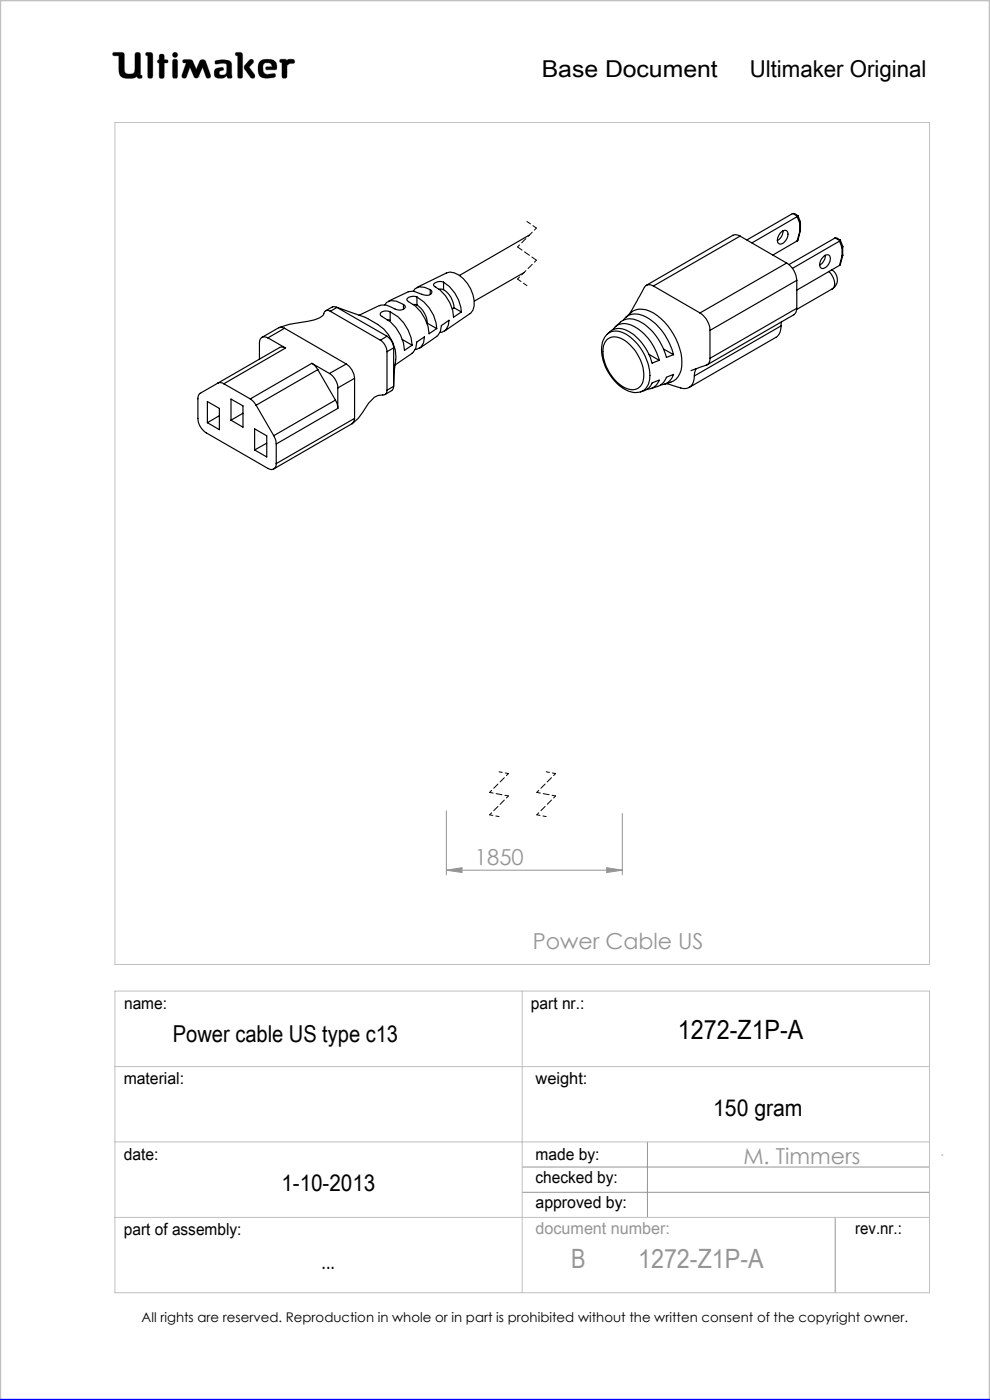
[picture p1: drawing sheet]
<svg xmlns="http://www.w3.org/2000/svg" width="210mm" height="297mm" viewBox="0 0 210 297" stroke-linecap="round" stroke-linejoin="round" font-family="sans-serif">
<g fill="none" stroke="#c0c0c0" stroke-width=".21">
<path d="M24 11.1h1.9l.4 .3 .2 3.9a1.51 1.51 0 0 0 2 0l.2-4a.77 .77 0 0 1 1 0l.1 4.6 .3 .1a.39 .39 0 0 1-.3 .6l-.6-.1-.1-.3a3.8 3.8 0 0 1-3 .3l-.6-.5-.2-.6-.1-3.6h-1a.39 .39 0 0 1-.3-.2 .39 .39 0 0 1 .1-.5zM31 11.1l1.2 .1 .2 .4-.1 4.8a.6 .6 0 0 1-.6 .2 .6 .6 0 0 1-.4-.5v-4.3l-.4-.1zM33.8 12.7v-1.1a.6 .6 0 0 1 .7-.1 .6 .6 0 0 1 .4 .5v.7h.6a.37 .37 0 0 1 0 .6l-.6 .1-.1 3.1a.6 .6 0 0 1-.6 .1 .6 .6 0 0 1-.4-.5v-2.7M33.8 12.7h.1M33.8 13.4h.1M33.8 15.7h.1M33.8 12.7h-.3l-.1 .3v.2l.4 .2M36.7 11.3l.4-.2 .4 .2 .2 .3-.2 .4-.4 .2-.4-.2-.1-.4zM36.8 12.6h.7l.2 .5v3l-.2 .5h-.7l-.2-.5v-3zM38.9 12.7l1.4-.1 .4 .2 .9 1.9 .7-1.6a.73 .73 0 0 1 .7-.5 .73 .73 0 0 1 .7 .5l1 2.8-.1 .5a.53 .53 0 0 1-.5 .2 .53 .53 0 0 1-.4-.3l-.7-2-1 2.1-.4 .2-.4-.2-.9-2.1-.7 2a.54 .54 0 0 1-.5 .3 .54 .54 0 0 1-.5-.2v-.5l.9-2.5-.7-.2zM42.1 16.3h.1M45.6 12.9a3.7 3.7 0 0 1 3.4 .3l.1 .5 .1 2.7a.64 .64 0 0 1-1-.2l-.1-.1a1.93 1.93 0 0 1-2.5 .2 1.32 1.32 0 0 1 .4-1.8l1-.2 .3 .1 .1 .2v.3a.73 .73 0 0 0-.9 .8 .98 .98 0 0 0 1.4 0l.2-.6-.1-1.5a2.59 2.59 0 0 0-2 0l-.4-.2z"/>
<path d="M50 11.1l1.3 .1 .2 .4-.1 4.8a.57 .57 0 0 1-.6 .2 .57 .57 0 0 1-.4-.5v-4.3l-.4-.1zM52.9 12.8l.4-.2 .4 .1 .1 .4-1 1.1 1.2 1.6 .1 .5-.2 .3h-.4a5.9 5.9 0 0 1-1.7-2.2l.1-.6zM55 13.3a2.62 2.62 0 0 1 3.5-.1l.2 1.1-.1 .5h-2l-.2-.1v-.5l1.3-.1-.2-.5a1.24 1.24 0 0 0-1.6 .1l-.1 1.1 .2 .6 .8 .4 1.5-.2 .1 .1v.6a3.8 3.8 0 0 1-3.3-.1 3.2 3.2 0 0 1-.1-2.9zM56.6 14.8h.1M59.4 12.6h1.2l.3 .3a1.21 1.21 0 0 1 1.5-.2v.7l-.9 .1-.6 .4-.1 2.5a.6 .6 0 0 1-.6 .2 .6 .6 0 0 1-.4-.5v-2.8l-.5-.2zM24.4 26h172.8v178.6h-172.8zM24.4 210.3h172.8v63.9h-172.8zM110.8 210.3v63.9M24.4 226.3h172.8M24.4 242.2h172.8M24.4 258.3h172.8"/>
</g>
<path d="M94.7 172v13.6M132 172.6v13M94.7 184.6l3.3-.5v1zM94.7 184.6h37.3M128.7 184.1l3.3 .5-3.3 .5zM110.8 247.6h86.4M110.8 252.9h86.4M137.3 242.2v16.1M177.2 258.3v15.9M199.7 245h.3" fill="none" stroke="#959595" stroke-width=".21"/>
<path d="M0 297v-297h210v297" fill="none" stroke="#c0c0c0" stroke-width=".5"/>
<path d="M0 297h210" fill="none" stroke="#00f" stroke-width=".5"/>
<path d="M45.7 12.9l-.1 .5 .2 .2 1.2-.2 .9 .1 .2 .3-.1 1.4a.84 .84 0 0 1-.6 .7 .84 .84 0 0 1-.9-.3l.1-.4 .4-.2a.36 .36 0 0 0 .4-.4 .36 .36 0 0 0-.4-.3 1.23 1.23 0 0 0-1.6 1 1.07 1.07 0 0 0 .3 1.1 1.07 1.07 0 0 0 1.1 .2h.6l.3-.2a.28 .28 0 0 1 .4-.3 .28 .28 0 0 1 .2 .4 .57 .57 0 0 0 .6 .2 .57 .57 0 0 0 .3-.6l-.1-2.4a1.23 1.23 0 0 0-1.5-1zM50 11.1v.6l.4 .1v4.6l.3 .2h.5l.3-.3v-4.8l-.4-.4zM53 12.7l-1.2 1.3v.5l1.4 2 .6 .1 .2-.2v-.6l-1.2-1.6 1-.9v-.4l-.4-.3zM55.2 12.9a2.9 2.9 0 0 0 .1 3.4l.5 .2 1 .1 1.4-.2 .3-.2-.1-.5-.2-.1-1.4 .2-.6-.2-.3-.4-.1-.5a.99 .99 0 0 1 .7-1.3 .99 .99 0 0 1 1.2 .7l-1.2 .1-.2 .4 .3 .2h1.5a.51 .51 0 0 0 .6-.1 .51 .51 0 0 0 0-.6 1.62 1.62 0 0 0-2-1.5l-1.1 .1zM59.4 12.6l-.1 .6 .5 .1v3l.2 .3h.6l.3-.4v-2.3l.6-.4 .9-.1 .1-.5-.3-.3h-1l-.3 .3-.4-.3zM36.7 12.7l-.1 .3v3.4l.2 .2h.7l.2-.3v-3.4l-.2-.3zM36.6 11.6a.56 .56 0 0 0 1.1 0 .56 .56 0 0 0-1.1 0zM33.8 11.6v1.1l-.4 .2v.4l.4 .1v2.9l.2 .3h.5l.4-.4v-2.8l.7-.1 .1-.4-.3-.2h-.5v-.8l-.2-.4h-.6zM31 11.1l-.1 .6 .4 .1v4.5l.3 .3h.5l.3-.5v-4.7l-.4-.3zM38.8 12.7v.5l.7 .2-.9 2.5 .1 .6 .5 .1 .3-.2 .8-2.1 .9 2.1 .3 .2h.3l.3-.2 .9-2.1 .7 2.1 .6 .2 .4-.2v-.5l-1-2.8-.3-.4h-.7l-.3 .2-.8 1.8-.9-1.9-.4-.2zM24 11.2v.6h1.2v2.7a1.76 1.76 0 0 0 2.2 2.1h.9l.8-.4 .3 .4h.6l.2-.2-.1-.4-.3-.1v-4.4l-.4-.4h-.5l-.3 .4v3.4a.81 .81 0 0 1-1.1 .8h-.1a.86 .86 0 0 1-1-1.1l-.1-3.3-.4-.2z" fill-rule="evenodd" fill="#000"/>
<path d="M103.9 172.9l2 .3M105.9 163.7l2 .4M113.9 172.9l2 .3M115.9 163.7l2 .4" fill="none" stroke="#000" stroke-width=".21" stroke-dasharray="1.3 .6" stroke-dashoffset=".6"/>
<path d="M113.8 48.4l-4 4M113.8 55.2l-4 4M107.9 164.1l-4 4M107.9 168.9l-4 4M117.9 164.1l-4 4M117.9 168.9l-4 4" fill="none" stroke="#000" stroke-width=".21" stroke-dasharray="1.3 .6" stroke-dashoffset=".7"/>
<path d="M103.9 168.1l4 .8M113.9 168.1l4 .8" fill="none" stroke="#000" stroke-width=".21" stroke-dasharray="1.3 .6" stroke-dashoffset=".5"/>
<path d="M109.8 59.2l2 1.4M111.8 47l2 1.4" fill="none" stroke="#000" stroke-width=".21" stroke-dasharray="1.3 .6" stroke-dashoffset=".4"/>
<path d="M109.8 52.4l4 2.8" fill="none" stroke="#000" stroke-width=".21" stroke-dasharray="1.3 .6" stroke-dashoffset=".1"/>
<path d="M94.7 184.6l3.3-.5v1zM128.7 184.1l3.3 .5-3.3 .5z" fill="#959595"/>
<g fill="none" stroke="#000" stroke-width=".25">
<path d="M94.1 59.9a8.1 8.1 0 0 1 3.8 6.3M94.1 59.9l-.1-.1a1.89 1.89 0 0 0-2 .5l.1 .4a8 8 0 0 1 4.1 6.6l1.7-1.1M94.1 59.9v1.6M111.2 57.8l-10.6 6.1M112.3 49.8l-14.9 8.7M157 50.1l-1.1-.3-.4 .1-18.4 10.6M157 50.1l-18.4 10.6M157 50.1l9.9 5.7M165.6 49.3a.79 .79 0 0 1 .9-.5 .79 .79 0 0 1 .6 .9 2.07 2.07 0 0 1-1.8 2 1.36 1.36 0 0 1 0-2zM166.1 49a2.32 2.32 0 0 1-1.2 2M166.9 55.8a4.6 4.6 0 0 1 2.1 3.7M166.9 55.8l-18.4 10.6"/>
<path d="M168.2 45.3l-9.8 5.6M168.2 45.3l1.1 .5M168.2 45.3l1 .6M169 59.5l-18.4 10.6M169 59.5v5.9M169.1 51.1l-5.2 3M169.1 46l-9.6 5.5M169.1 46l.6 1.4M169.2 45.9l-.1 .1M169.3 45.8l-.1 .1M169.3 45.8l.5 1.2M169.7 49.1l-.6 2"/>
<path d="M169.7 47.4v1.7M169.8 47v.2M169.8 49l-.5 1.9-.2 .2M169.8 47l-.1 .4M169.8 49l-.1 .1M169.8 48.9v.1M169.8 47.2l-.1 .2M169.8 48.9l-.1 .2M169.8 47.2v1.7M174.8 54.3a.76 .76 0 0 1 1-.2 .76 .76 0 0 1 .3 1 1.91 1.91 0 0 1-1.8 1.8 1.72 1.72 0 0 1 .5-2.6zM175.1 54.1a2.52 2.52 0 0 1-1.2 2.1M175.8 57.6a3.1 3.1 0 0 1 1 3.5l-7.8 4.5"/>
<path d="M176.5 57.3a2.35 2.35 0 0 1 0 4M177.2 50.5l-9.8 5.6M177.2 50.5l1.1 .4M177.2 50.5l1 .6M178.1 56.3l-9.1 5.3M178.1 51.1l-10 5.8M178.1 51.1l.5 1.5M178.2 51.1h-.1M178.3 50.9l-.1 .2M178.3 50.9l.4 1.3M178.6 54.3l-.5 2M178.6 52.6v1.7"/>
<path d="M178.7 52.2l.1 .1M178.7 52.2l-.1 .4M178.8 54.1v.1M178.8 54.2l-.7 2.1M178.8 52.3l-.2 .3M178.8 54.1l-.2 .2M178.8 54.2l-.2 .1M178.8 52.3v1.8M56.8 71.7a1.1 1.1 0 0 0-1.2-.1 1.1 1.1 0 0 0-.6 1.1v3.5M56.8 71.7l3.8 2.1M59.1 69.5l-3.5 2.1M59.2 69.5l.5-.1 .7 .2"/>
<path d="M60.4 69.6l-3.6 2.1M60.4 69.6l13 7.6M60.6 73.8l-.7-.2-.6 .1-16.8 9.7a1.2 1.2 0 0 0-.5 1.2v4.2a3.8 3.8 0 0 0 1.7 3l13.1 7.6a1.09 1.09 0 0 0 1.3 .1 1.09 1.09 0 0 0 .5-1.1M60.6 73.8l-13.1 7.6M66.1 77.1l.8 .5 .5 .8M66.1 77.1l3.8 2.1M66.1 77.1l-13 7.5M67.4 78.4l-13.1 7.6M67.4 78.4l3.8 6.5M69.9 79.2a3.8 3.8 0 0 1 1.7 3.1M70.1 66a.91 .91 0 0 0-1.1-.1 .91 .91 0 0 0-.4 .9l-.3 .3a6.3 6.3 0 0 1-2.9 1.1l-4 .6-2.2 .7M70.1 66l10.6 6.2"/>
<path d="M70.5 65.1l-1.4 .8M70.5 65.2l.2-.2 .8 .2M71.4 65.2l6.1 2.1M71.5 65.2l10.6 6.1M71.5 65.2l-1.4 .8M73.4 77.2a3.9 3.9 0 0 1 1.8 3.1M73.4 77.2l-3.5 2M77.5 67.4a12.1 12.1 0 0 1 4.9 3.6 7 7 0 0 1 1.5 5.3M80.5 64.8l-4.3 2.1M80.7 72.2a3.2 3.2 0 0 1 1.4 2.4M82.1 71.3a3.2 3.2 0 0 1 1.4 2.5M82.1 74.6v8.2"/>
<path d="M82.1 71.3l-1.4 .9M82.8 66.1a8.4 8.4 0 0 1 4.6 7.1M82.8 66.1l-.9-.1a1.07 1.07 0 0 0-1.3 .7l.2 .3a8.7 8.7 0 0 1 5 7.3l1.6-1.1M82.8 66.1v1.9l-.7-.2M83.5 73.8l-1.4 .8M83.5 73.8v8.1M84 76.3l-.4 2.5-.1 3.1M85.3 72l2.1 1.2M85.6 64.6l-1.5-.7-1.2-.1-.9 .4-.4 .5M85.6 64.6l.4 .4a1.48 1.48 0 0 1-2.2 .6l-2-.9h-1l-.3 .2M85.6 64.6v1M86.6 61.9l-4.2 2"/>
<path d="M87.4 75l-3.6 2.4M87.6 64.6l.8 .1M88.1 74.1h.3l.9-.4 .6-1 .1-1.2-1.6 1.1-.2 1.3-.8 1M88.4 63a8.3 8.3 0 0 1 4.2 6.7M88.4 63a1.69 1.69 0 0 0-2.1 .6l.1 .2a8.4 8.4 0 0 1 4.6 7l1.6-1.1M88.4 64.7a5.2 5.2 0 0 1 2.3 3.9l1.9 1.1M88.4 63v1.7M88.5 61l6.2-3.1a3.4 3.4 0 0 1 3.6 1.2 6.8 6.8 0 0 1 2 6.7l-.5 .7-5.5 3.7M91.3 61.5l-1.2-.5-1.1-.1-.9 .3-.4 .6M91.3 61.5a.65 .65 0 0 1 .2 .7 .65 .65 0 0 1-.7 .4l-1.2-.1a3.3 3.3 0 0 0-3-.6M91.3 61.5v1M92.6 71.4l-3.6 2.4"/>
<path d="M93.1 61.4l1 .1M93.3 70.5h.5l.8-.5 .5-1 .1-1.1-1.6 1.2-.2 1.2-.8 1M94.1 61.5a4.8 4.8 0 0 1 2.2 3.8M96.3 65.3l1.6 .9M96.3 65.3l-.4 .2M128.7 72.1a3.1 3.1 0 0 1 4 .3 9 9 0 0 1 3.7 8.6 2.45 2.45 0 0 1-3.7 1.3 9.1 9.1 0 0 1-4.7-9zM128.8 70.9a5.8 5.8 0 0 0-.7 6 9.3 9.3 0 0 0 6.2 6.4l1.6-.2M128.8 70.9a3.4 3.4 0 0 1 4.9-.4 11.6 11.6 0 0 1 4.6 6.5l1.5-.6M128.8 70.9a3.5 3.5 0 0 1 4.4 .3 10.8 10.8 0 0 1 4.6 9.4 2.88 2.88 0 0 1-1.9 2.5M130 69.9a3.2 3.2 0 0 1 4.5-.6 11.5 11.5 0 0 1 5.3 7.1M130.5 69.3l1.1-1a3.6 3.6 0 0 1 4.4 .1 12.3 12.3 0 0 1 5.4 7.4l1.5-.6M132.2 67.9a3.2 3.2 0 0 1 4.2-.9 12.4 12.4 0 0 1 6.5 8.2"/>
<path d="M132.7 67.3a4.1 4.1 0 0 1 5.9-.9 13.3 13.3 0 0 1 6 11.4 4 4 0 0 1-3.7 3.7M136.7 61l-3.2 5.6M137.7 75.2l2.1 1.2M138.6 60.7a1.29 1.29 0 0 0-1.9 .3M138.6 60.7l9.9 5.7M140.7 74l2.2 1.2M147.3 79.8a2.28 2.28 0 0 1-1 2.3 2.28 2.28 0 0 1-2.5 0l-2.4-.7M147.7 78.2l-.3 .6-.1 1M148.5 66.4a4.6 4.6 0 0 1 2.1 3.7M150.6 76l-.1 .8-.4 .5-3.5 1.3M150.6 70.1v5.9M165.7 69.1a2.6 2.6 0 0 1-1.1 2.5l-18.4 10.6"/>
<path d="M165.7 69.1l-18.4 10.7M165.8 68.3l-.1 .8M169 65.4l-.2 .8-.4 .6-18.4 10.6M169 65.4l-18.4 10.6M44 85.2l2.5 1.4v4.6l-2.5-1.5zM46.2 81.3a1.27 1.27 0 0 1 1.3 .1M46.5 88.2l-2.5 1.5M47.5 81.4l5.6 3.2M49 84.7l2.5 1.4v4.5l-2.5-1.5zM51.5 87.7l-2.5 1.4M53.1 84.6l.7 .6 .5 .8M54 91l2.6 1.5v4.4l-2.6-1.4z"/>
<path d="M54.3 86l3.8 6.4M56.6 94l-2.6 1.5M58.1 92.4l.4 .9 .1 .9M58.6 94.2v4.2M71.2 84.9l.3 .9 .1 .8M71.2 84.9l-13.1 7.5M71.6 86.6l-13 7.6M71.6 82.3v4.3M75.2 88.8l-.1 .7-.4 .4-16.6 9.6M75.2 80.3l-3.6 2M75.2 80.3v8.5M75.2 88.8l-16.6 9.6"/>
<path d="M82.1 82.8l-.3 .7a1.79 1.79 0 0 1-1.6 .4l-.8 .4-1.2 1.2-2.2 3.3-1.3 1.1M83.5 81.9l-.3 .9-1.5 .9M83.5 81.9l-1.4 .9M137.3 82.5a2.75 2.75 0 0 0 2.5-1.9l-1.5 .6a2.9 2.9 0 0 1-2.4 1.9M140.2 81.7a3.1 3.1 0 0 0 2.7-2.3l-1.5 .6a2.95 2.95 0 0 1-1.9 2l-1.4 .4"/>
</g>
<text font-size="5.6" x="143.8" y="220.3">1272-Z1P-A</text>
<g font-size="5.6" fill="#959595">
<text x="121.1" y="269.1">B</text>
<text x="135.4" y="269.1">1272-Z1P-A</text>
</g>
<g font-size="4.9">
<text x="114.9" y="16.4">Base Document</text>
<text x="159" y="16.3">Ultimaker Original</text>
<text x="36.7" y="221">Power cable US type c13</text>
<text x="151.3" y="236.7">150 gram</text>
<text x="59.7" y="252.7">1-10-2013</text>
<text x="68.2" y="269.3">...</text>
</g>
<g font-size="4.7" fill="#959595">
<text x="100.7" y="183.6">1850</text>
<text x="113" y="201.3">Power Cable US</text>
<text x="157.7" y="246.9">M. Timmers</text>
</g>
<g font-size="3.5">
<text x="26.3" y="214.1">name:</text>
<text x="112.6" y="214">part nr.:</text>
<text x="26.2" y="229.9">material:</text>
<text x="113.6" y="229.9">weight:</text>
<text x="26.3" y="246">date:</text>
<text x="113.6" y="246">made by:</text>
<text x="113.6" y="251.1">checked by:</text>
<text x="113.6" y="256.3">approved by:</text>
<text x="26.3" y="262">part of assembly:</text>
<text x="181.4" y="261.9">rev.nr.:</text>
</g>
<text font-size="3.5" fill="#959595" x="113.6" y="261.8">document number:</text>
<text font-size="2.8" x="30" y="280.4">All rights are reserved. Reproduction in whole or in part is prohibited without the written consent of the copyright owner.</text>
</svg>
